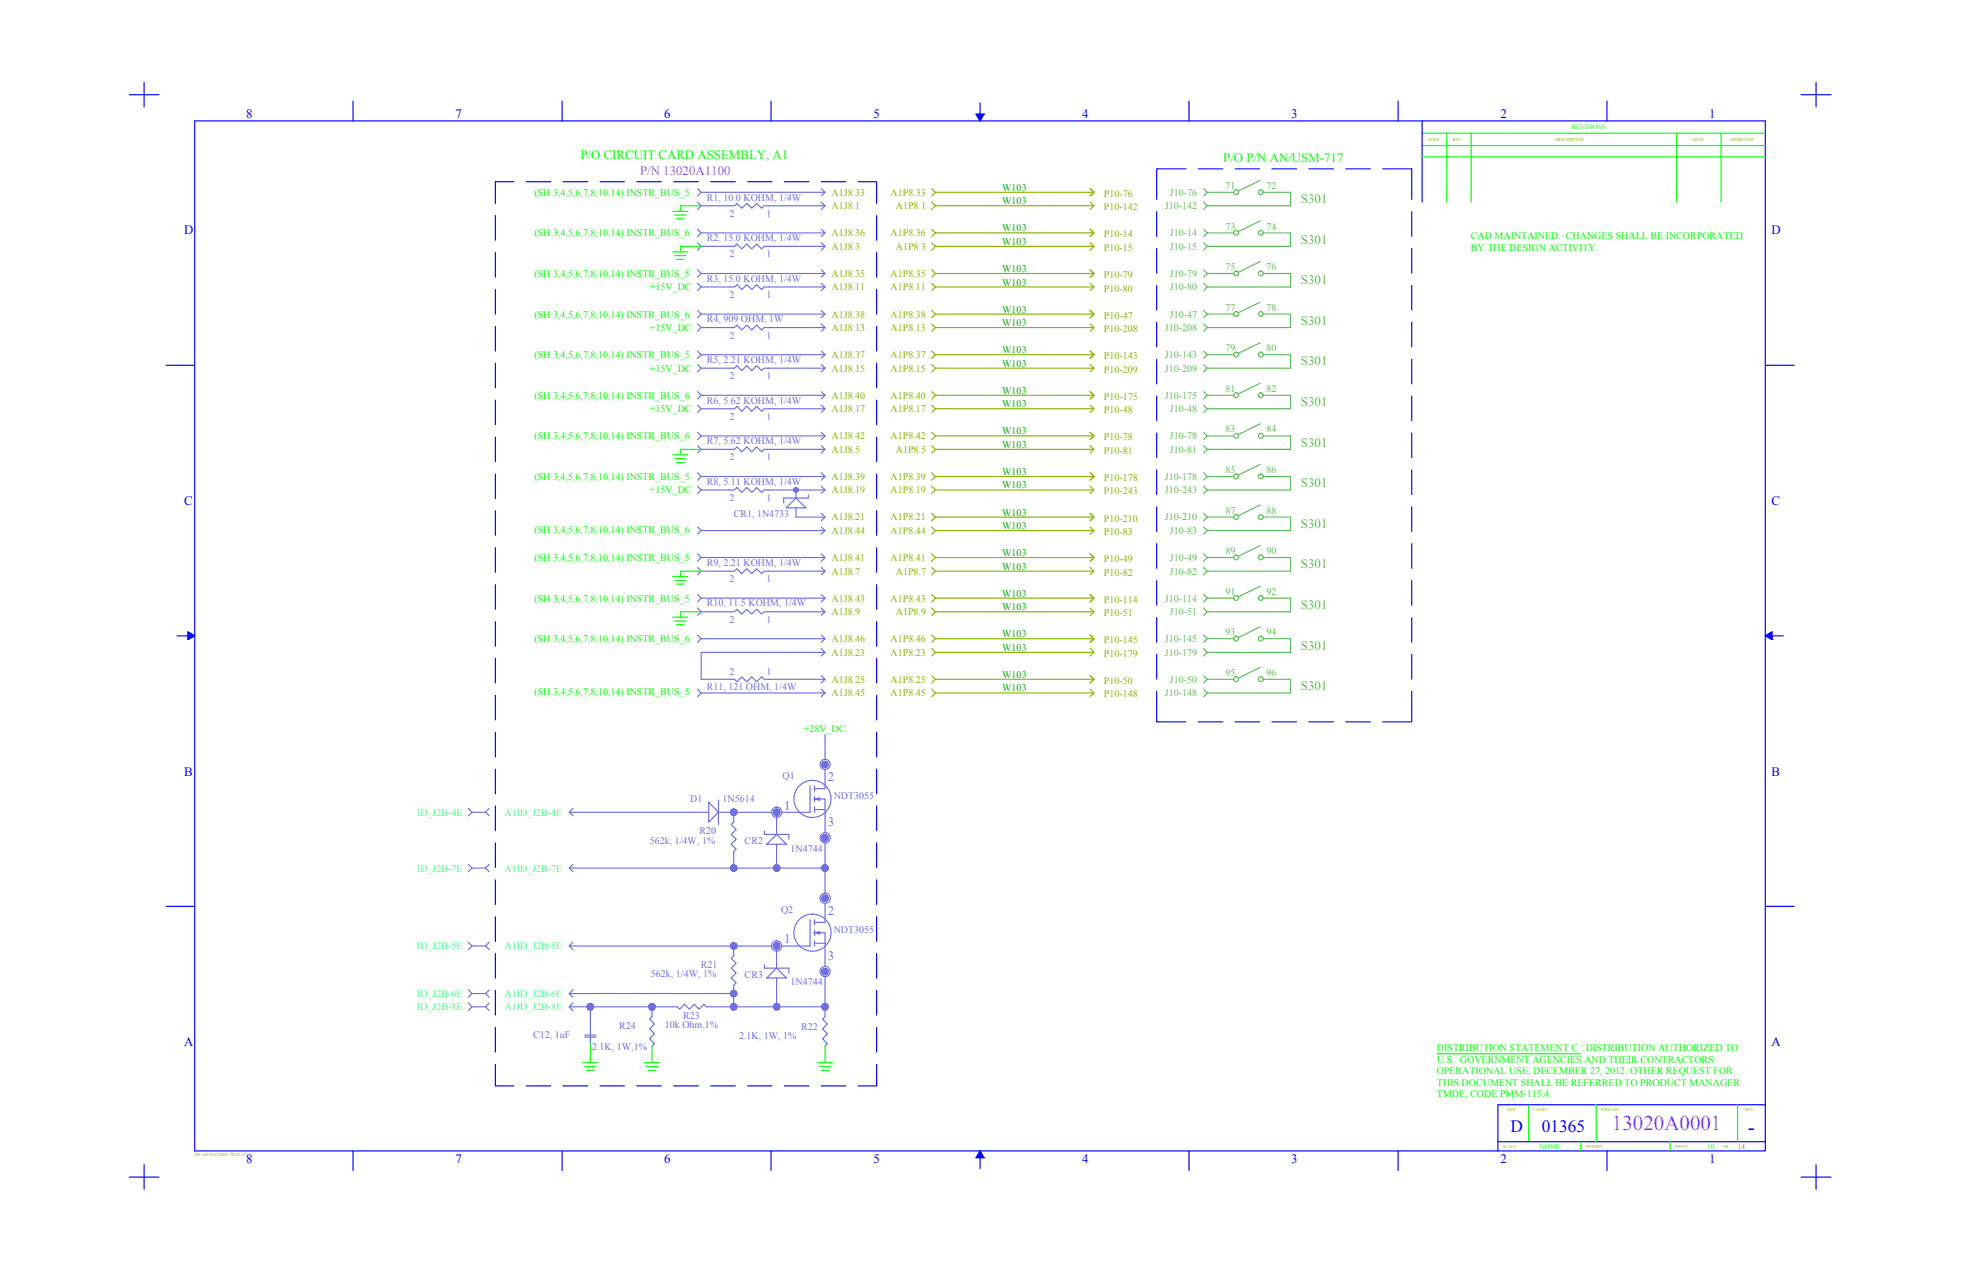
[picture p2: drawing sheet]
<svg xmlns="http://www.w3.org/2000/svg" width="432mm" height="279mm" viewBox="0 0 432 279" stroke-linecap="round" stroke-linejoin="round" font-family="sans-serif">
<!-- layer: Layout -->
<g fill="none" stroke="#00f" stroke-width=".25">
<path d="M31.7 18.1v5.4M399.7 18.1v5.4M28.4 20.8h6.6M42.9 26.6h345.6v226.6h-345.6zM77.7 22.2v4.4M123.7 22.2v4.4M169.7 22.2v4.4M214.8 25.1h1.7l-.8 1.5-.9-1.5 1.1 1.1M215.1 25.1l.9 .9M215.2 25.7l.6 .6M215.3 25.1l.8 .8M215.5 26.3l.2 .2"/>
<path d="M215.5 25.1l.7 .7M215.7 22.7v2.4M215.8 25.1l.5 .5M216 25.1l.3 .3M216.3 25.1l.1 .2M216.5 25.1h.1M261.7 22.2v4.4M307.7 22.2v4.4M313 26.6v17.9M353.7 22.2v4.4M396.4 20.8h6.6M36.5 80.4h6.4"/>
<path d="M388.5 80.4h6.4M39 139.9h2.4M41.4 139l1.5 .9-1.5 .8zM41.4 140l.4 .4M41.4 139.8l.6 .5M41.4 139.5l.8 .8M41.4 139.2l.9 1M41.4 139l1.1 1.1M42 139.3l.6 .7M42.6 139.7l.2 .2M388.5 139.9l1.5-.9v1.7zM388.8 139.7l-.2 .2"/>
<path d="M389.4 139.3l-.6 .7M390 139.9h2.4M390 140l-.5 .4M390 139.8l-.6 .5M390 139.5l-.8 .8M390 139.2l-.9 1M390 139l-1.1 1.1M41.4 140.7h.1M41.4 140.4l.1 .2M41.4 140.2l.3 .3M390 140.7h.1M390 140.4l-.2 .2"/>
<path d="M390 140.2l-.3 .3M36.5 199.4h6.4M388.5 199.4h6.4M28.4 259h6.6M31.7 256.3v5.3M77.7 253.2v4.3M123.7 253.2v4.3M169.7 253.2v4.3M214.8 254.7l.9-1.5 .8 1.5M214.8 254.7h1.7M215.7 254.7v2.4M215.7 253.3l-.2 .2"/>
<path d="M215.8 253.4l-.6 .7M215.9 253.6l-1.1 1.1M216 253.8l-.9 .9M216.1 253.9l-.8 .8M216.2 254.1l-.7 .6M216.3 254.2l-.5 .5M216.3 254.4l-.3 .3M216.4 254.5l-.1 .2M216.5 254.7h.1M261.7 253.2v4.3M307.7 253.2v4.3M329.7 251.2h58.8"/>
<path d="M353.7 253.2v4.3M388.5 243h-58.8v10.2M396.4 259h6.6M399.7 256.3v5.3"/>
</g>
<g fill="none" stroke="#0f0" stroke-width=".25">
<path d="M313 29.3h75.5M313 32h75.5M313 34.5h75.5M318.4 29.3v15.2M323.8 29.3v15.2M369 29.3v15.2M378.8 29.3v15.2M316.2 231.8h31.6M336.4 243v8.1M347.9 251.2v2M351.3 243v8.2M367.6 251.2v2"/>
<path d="M382.4 243v8.2"/>
</g>
<!-- layer: Asset Outline -->
<g fill="none" stroke="#00f" stroke-width=".25">
<path d="M113.1 40h-4.1v4.8M115.8 40h5.4M123.9 40h5.4M132.1 40h5.3M140.1 40h5.5M148.3 40h5.4M156.4 40h5.4M164.5 40h5.4M172.6 40h5.4M180.7 40h5.5M188.9 40h4v4.8M261 37.1h-6.4v6.8"/>
<path d="M263.7 37.1h5.4M271.8 37.1h5.4M279.9 37.1h5.4M288.1 37.1h5.4M296.2 37.1h5.4M304.3 37.1h6.4v6.8M109 47.4v5.4M109 55.6v5.4M192.9 47.4v5.4M192.9 55.6v5.4M254.6 46.6v5.4M254.6 54.7v5.4"/>
<path d="M310.7 46.6v5.4M310.7 54.7v5.4M109 63.7v5.4M109 71.8v5.4M109 79.9v5.4M192.9 63.7v5.4M192.9 71.8v5.4M192.9 79.9v5.4M254.6 62.8v5.4M254.6 70.9v5.4M254.6 79.1v5.4M310.7 62.8v5.4"/>
<path d="M310.7 70.9v5.4M310.7 79.1v5.4M109 88v5.4M109 96.2v5.4M192.9 88v5.4M192.9 96.2v5.4M254.6 87.1v5.5M254.6 95.3v5.4M310.7 87.1v5.5M310.7 95.3v5.4M109 104.3v5.4M109 112.4v5.4"/>
<path d="M192.9 104.3v5.4M192.9 112.4v5.4M254.6 103.4v5.4M254.6 111.5v5.4M254.6 119.6v5.4M310.7 103.4v5.4M310.7 111.5v5.4M310.7 119.6v5.4M109 120.5v5.4M109 128.6v5.4M109 136.8v5.4M192.9 120.5v5.4"/>
<path d="M192.9 128.6v5.4M192.9 136.8v5.4M254.6 127.7v5.5M254.6 135.9v5.4M310.7 127.7v5.5M310.7 135.9v5.4M109 144.8v5.5M109 153v5.4M192.9 144.8v5.5M192.9 153v5.4M254.6 152.1v6.7h6.4M254.6 144v5.4"/>
<path d="M263.7 158.8h5.4M271.8 158.8h5.4M279.9 158.8h5.4M288.1 158.8h5.4M296.2 158.8h5.4M310.7 152.1v6.7h-6.4M310.7 144v5.4M109 161.1v5.4M109 169.2v5.4M109 177.3v5.4M192.9 161.1v5.4M192.9 169.2v5.4"/>
<path d="M192.9 177.3v5.4M109 185.4v5.5M109 193.6v5.4M192.9 185.4v5.5M192.9 193.6v5.4M109 201.7v5.4M109 209.8v5.4M109 217.9v5.4M192.9 201.7v5.4M192.9 209.8v5.4M192.9 217.9v5.4M109 234.2v4.7h4.1"/>
<path d="M109 226v5.5M115.8 238.9h5.4M123.9 238.9h5.4M132.1 238.9h5.3M140.1 238.9h5.5M148.3 238.9h5.4M156.4 238.9h5.4M164.5 238.9h5.4M172.6 238.9h5.4M180.7 238.9h5.5M192.9 234.2v4.7h-4M192.9 226v5.5"/>
</g>
<!-- layer: Viper Asset -->
<g fill="none" stroke="#5cb85c" stroke-width=".25">
<path d="M277.3 39.7l-4.8 2.4M264.9 53.4l.8 .8-.8 .8M264.9 50.4l.8 .8-.8 .8M264.9 59.4l.8 .8-.8 .8M264.9 44.5l.8 .8-.8 .8M264.9 41.5l.8 .8-.8 .8M265.7 51.2h5.8M265.7 42.3h5.8M277.3 48.6l-4.8 2.4M277.3 57.5l-4.8 2.4M278 51.2h6v3h-18.3M278 42.3h6v3h-18.3"/>
<path d="M264.9 62.3l.8 .8-.8 .8M264.9 77.2l.8 .8-.8 .8M264.9 71.3l.8 .8-.8 .8M264.9 68.3l.8 .8-.8 .8M265.7 60.2h5.8M265.7 78h5.8M265.7 69.1h5.8M277.3 75.4l-4.8 2.3M277.3 66.5l-4.8 2.3M278 60.2h6v2.9h-18.3M278 69.1h6v3h-18.3M278 78h6v3h-18.3"/>
<path d="M264.9 80.2l.8 .8-.8 .8M264.9 89.1l.8 .8-.8 .8M264.9 86.2l.8 .8-.8 .8M264.9 98.1l.8 .8-.8 .8M264.9 95.1l.8 .8-.8 .8M265.7 87h5.8M265.7 95.9h5.8M277.3 84.3l-4.8 2.4M277.3 93.2l-4.8 2.4M278 87h6v2.9h-18.3M278 95.9h6v3h-18.3M264.9 107l.8 .8-.8 .8"/>
<path d="M264.9 104l.8 .8-.8 .8M264.9 115.9l.8 .8-.8 .8M264.9 112.9l.8 .9-.8 .8M265.7 104.8h5.8M265.7 113.8h5.8M277.3 102.2l-4.8 2.3M277.3 111.1l-4.8 2.4M278 104.8h6v3h-18.3M278 113.8h6v2.9h-18.3M264.9 124.9l.8 .8-.8 .8M264.9 121.8l.8 .9-.8 .8M264.9 133.8l.8 .8-.8 .8"/>
<path d="M264.9 130.8l.8 .8-.8 .8M264.9 139.7l.8 .8-.8 .8M265.7 122.7h5.8M265.7 131.6h5.8M277.3 120l-4.8 2.4M277.3 129l-4.8 2.3M277.3 137.9l-4.8 2.4M278 122.7h6v3h-18.3M278 131.6h6v3h-18.3M264.9 142.7l.8 .8-.8 .8M264.9 151.6l.8 .9-.8 .8M264.9 148.6l.8 .9-.8 .8"/>
<path d="M265.7 140.5h5.8M265.7 149.5h5.8M277.3 146.8l-4.8 2.4M278 140.5h6v3h-18.3M278 149.5h6v3h-18.3"/>
<circle cx="272.1" cy="51.2" r=".53"/>
<circle cx="272.1" cy="42.3" r=".53"/>
<circle cx="277.5" cy="51.2" r=".53"/>
<circle cx="277.5" cy="42.3" r=".53"/>
<circle cx="272.1" cy="69.1" r=".53"/>
<circle cx="272.1" cy="78" r=".53"/>
<circle cx="272.1" cy="60.1" r=".53"/>
<circle cx="277.5" cy="60.1" r=".53"/>
<circle cx="277.5" cy="78" r=".53"/>
<circle cx="277.5" cy="69.1" r=".53"/>
<circle cx="272.1" cy="86.9" r=".53"/>
<circle cx="272.1" cy="95.9" r=".53"/>
<circle cx="277.5" cy="95.9" r=".53"/>
<circle cx="277.5" cy="86.9" r=".53"/>
<circle cx="272.1" cy="113.7" r=".53"/>
<circle cx="272.1" cy="104.8" r=".53"/>
<circle cx="277.5" cy="113.7" r=".53"/>
<circle cx="277.5" cy="104.8" r=".53"/>
<circle cx="272.1" cy="122.6" r=".53"/>
<circle cx="272.1" cy="131.6" r=".53"/>
<circle cx="277.5" cy="131.6" r=".53"/>
<circle cx="277.5" cy="122.6" r=".53"/>
<circle cx="272.1" cy="140.5" r=".53"/>
<circle cx="272.1" cy="149.4" r=".53"/>
<circle cx="277.5" cy="140.5" r=".53"/>
<circle cx="277.5" cy="149.4" r=".53"/>
</g>
<!-- layer: A1J8 -->
<g fill="none" stroke="#8ab800" stroke-width=".25">
<path d="M205 50.4l.9 .8-.9 .8M205 53.4l.9 .8-.9 .8M205 59.4l.9 .8-.9 .8M205 41.5l.9 .8-.9 .8M205 44.5l.9 .8-.9 .8M205.9 51.2h34.9M205.9 54.2h34.9M205.9 42.3h34.9M205.9 45.3h34.9M239.9 50.4l.9 .8-.9 .8M239.9 53.4l.9 .8-.9 .8M239.9 59.4l.9 .8-.9 .8"/>
<path d="M239.9 41.5l.9 .8-.9 .8M239.9 44.5l.9 .8-.9 .8M205 62.3l.9 .8-.9 .8M205 77.2l.9 .8-.9 .8M205 68.3l.9 .8-.9 .8M205 71.3l.9 .8-.9 .8M205.9 60.2h34.9M205.9 63.1h34.9M205.9 78h34.9M205.9 69.1h34.9M205.9 72.1h34.9M239.9 62.3l.9 .8-.9 .8"/>
<path d="M239.9 77.2l.9 .8-.9 .8M239.9 68.3l.9 .8-.9 .8M239.9 71.3l.9 .8-.9 .8M205 80.2l.9 .8-.9 .8M205 86.2l.9 .8-.9 .8M205 89.1l.9 .8-.9 .8M205 95.1l.9 .8-.9 .8M205 98.1l.9 .8-.9 .8M205.9 81h34.9M205.9 87h34.9M205.9 89.9h34.9M205.9 95.9h34.9"/>
<path d="M205.9 98.9h34.9M239.9 80.2l.9 .8-.9 .8M239.9 86.2l.9 .8-.9 .8M239.9 89.1l.9 .8-.9 .8M239.9 95.1l.9 .8-.9 .8M239.9 98.1l.9 .8-.9 .8M205 104l.9 .8-.9 .8M205 107l.9 .8-.9 .8M205 112.9l.9 .9-.9 .8M205 115.9l.9 .8-.9 .8M205.9 104.8h34.9M205.9 107.8h34.9"/>
<path d="M205.9 113.8h34.9M205.9 116.7h34.9M239.9 104l.9 .8-.9 .8M239.9 107l.9 .8-.9 .8M239.9 112.9l.9 .9-.9 .8M239.9 115.9l.9 .8-.9 .8M205 121.8l.9 .9-.9 .8M205 124.9l.9 .8-.9 .8M205 130.8l.9 .8-.9 .8M205 133.8l.9 .8-.9 .8M205 139.7l.9 .8-.9 .8M205.9 122.7h34.9"/>
<path d="M205.9 125.7h34.9M205.9 131.6h34.9M205.9 134.6h34.9M239.9 121.8l.9 .9-.9 .8M239.9 124.9l.9 .8-.9 .8M239.9 130.8l.9 .8-.9 .8M239.9 133.8l.9 .8-.9 .8M239.9 139.7l.9 .8-.9 .8M205 142.7l.9 .8-.9 .8M205 148.6l.9 .9-.9 .8M205 151.6l.9 .9-.9 .8M205.9 140.5h34.9"/>
<path d="M205.9 143.5h34.9M205.9 149.5h34.9M205.9 152.5h34.9M239.9 142.7l.9 .8-.9 .8M239.9 148.6l.9 .9-.9 .8M239.9 151.6l.9 .9-.9 .8"/>
</g>
<!-- layer: PWB -->
<g fill="none" stroke="#6e6edd" stroke-width=".25">
<path d="M153.5 59.4l.8 .8h27.3M153.5 50.4l.8 .8h27.3M153.5 53.4l.8 .8h7.3l.6-.5 1.1 1.1 1.1-1.1 1.1 1.1 1-1.1 1.1 1.1 .6-.6h13.4M153.5 41.5l.8 .8h27.3M153.5 44.5l.8 .8h7.3l.6-.5 1.1 1 1.1-1 1.1 1 1-1 1.1 1 .6-.5h13.4M154.3 51.2l-.8 .8M154.3 54.2l-.8 .8M154.3 42.3l-.8 .8M154.3 45.3l-.8 .8M180.7 50.4l.9 .8-.9 .8M180.7 53.4l.9 .8-.9 .8M180.7 59.4l.9 .8-.9 .8"/>
<path d="M180.7 41.5l.9 .8-.9 .8M180.7 44.5l.9 .8-.9 .8M153.5 77.2l.8 .8h27.3M153.5 68.3l.8 .8h27.3M153.5 71.3l.8 .8h7.3l.6-.6 1.1 1.1 1.1-1.1 1.1 1.1 1-1.1 1.1 1.1 .6-.5h13.4M153.5 62.3l.8 .8h7.3l.6-.5 1.1 1.1 1.1-1.1 1.1 1.1 1-1.1 1.1 1.1 .6-.6h13.4M154.3 78l-.8 .8M154.3 69.1l-.8 .8M154.3 72.1l-.8 .8M154.3 60.2l-.8 .8M154.3 63.1l-.8 .8M180.7 62.3l.9 .8-.9 .8"/>
<path d="M180.7 77.2l.9 .8-.9 .8M180.7 68.3l.9 .8-.9 .8M180.7 71.3l.9 .8-.9 .8M153.5 80.2l.8 .8h7.3l.6-.6 1.1 1.1 1.1-1.1 1.1 1.1 1-1.1 1.1 1.1 .6-.5h13.4M153.5 86.2l.8 .8h27.3M153.5 89.1l.8 .8h7.3l.6-.5 1.1 1.1 1.1-1.1 1.1 1.1 1-1.1 1.1 1.1 .6-.6h13.4M153.5 95.1l.8 .8h27.3M153.5 98.1l.8 .8h7.3l.6-.6 1.1 1.1 1.1-1.1 1.1 1.1 1-1.1 1.1 1.1 .6-.5h13.4M154.3 81l-.8 .8M154.3 87l-.8 .8M154.3 89.9l-.8 .8M154.3 95.9l-.8 .8"/>
<path d="M154.3 98.9l-.8 .8M180.7 80.2l.9 .8-.9 .8M180.7 89.1l.9 .8-.9 .8M180.7 86.2l.9 .8-.9 .8M180.7 95.1l.9 .8-.9 .8M180.7 98.1l.9 .8-.9 .8M153.5 104l.8 .8h27.3M153.5 107l.8 .8h7.3l.6-.6 1.1 1.1 1.1-1.1 1.1 1.1 1-1.1 1.1 1.1 .6-.5h13.4M153.5 115.9l.8 .8M154.3 104.8l-.8 .8M154.3 107.8l-.8 .8M173 111.7l2.2-2.1 2.1 2.1z"/>
<path d="M175.2 111.7v2.1h6.4M175.2 107.8v1.8M177.9 108.9v.7h-5.4v1.1M180.7 104l.9 .8-.9 .8M180.7 107l.9 .8-.9 .8M180.7 112.9l.9 .9-.9 .8M180.7 115.9l.9 .8-.9 .8M181.6 116.7h-27.3l-.8 .8M153.5 121.8l.8 .9h27.3M153.5 124.9l.8 .8h7.3l.6-.6 1.1 1.1 1.1-1.1 1.1 1.1 1-1.1 1.1 1.1 .6-.5h13.4M153.5 130.8l.8 .8h27.3M153.5 133.8l.8 .8h7.3l.6-.6 1.1 1.1 1.1-1.1 1.1 1.1 1-1.1 1.1 1.1 .6-.5h13.4"/>
<path d="M153.5 139.7l.8 .8h27.3M154.3 122.7l-.8 .8M154.3 125.7l-.8 .8M154.3 131.6l-.8 .8M154.3 134.6l-.8 .8M180.7 121.8l.9 .9-.9 .8M180.7 124.9l.9 .8-.9 .8M180.7 130.8l.9 .8-.9 .8M180.7 133.8l.9 .8-.9 .8M180.7 139.7l.9 .8-.9 .8M153.5 151.6l.8 .9M154.3 140.5l-.8 .8"/>
<path d="M180.7 142.7l.9 .8-.9 .8M180.7 151.6l.9 .9-.9 .8M180.7 148.6l.9 .9M181.6 152.5h-27.3l-.8 .8M181.6 143.5h-27.3v6h7.3l.6 .5 1.1-1.1 1.1 1.1 1.1-1.1 1 1.1 1.1-1.1 .6 .6h13.4l-.9 .8M103.1 177.9l.8 .8-.8 .8M103.9 178.7h3M107.7 177.9l-.8 .8 .8 .8M125.3 178.7h30.7M126.1 177.9l-.8 .8 .8 .8M156 176.5l2.1 2.2-2.1 2.2zM158.1 178.7h11.7"/>
<path d="M158.1 176v5.4M161.5 178.7v2.2l-.6 .5 1.1 1.1-1.1 1.1 1.1 1-1.1 1.1 1.1 1.1-.5 .5v3.7M170.9 178.7v4.9M178.3 172.9v5.8h-6.2M179.3 175.8h2.3v2.3M179.3 172.9v1.2M179.3 175.2v1.2M179.3 177.5v1.2M179.3 178.1h2.3M181.6 169.3v4.2h-2.3M181.6 161.6v5.5M181.6 178.1v5.1"/>
<path d="M103.1 190.2l.8 .8-.8 .8M103.9 191h3M107.7 190.2l-.8 .8 .8 .8M125.3 191h56.3M126.1 190.2l-.8 .8 .8 .8M168.2 182.9v.7h5.4v1M168.8 185.7l2.1-2.1 2.2 2.1zM170.9 185.7v5.3M181.6 185.5v11M181.6 198.8v4.1h-2.3M103.1 207.3l.8 .8-.8 .8M103.1 217.8l.8 .8-.8 .8"/>
<path d="M103.9 208.1h3M103.9 218.6h3M107.7 207.3l-.8 .8 .8 .8M107.7 217.8l-.8 .8 .8 .8M125.3 208.1h44.5M126.1 207.3l-.8 .8 .8 .8M126.1 217.8l-.8 .8M161.5 208.1v2.2l-.6 .5 1.1 1.1-1.1 1.1 1.1 1.1-1.1 1.1 1.1 1-.5 .6v4.7M161.5 218.6h-36.2l.8 .8M168.2 212.3v.7h5.4v1.1M168.8 215.2l2.1-2.2 2.2 2.2zM170.9 208.1v4.9"/>
<path d="M170.9 215.2v6.3M178.3 202.3v5.8h-6.2M179.3 205.2h2.3v2.3M179.3 202.3v1.2M179.3 204.6v1.2M179.3 206.9v1.2M179.3 207.5h2.3M181.6 214.9v8.8l-.6 .5 1.1 1.1-1.1 1.1 1.1 1-1.1 1.1 1.1 1.1-.5 .5M181.6 207.5v5.1M103.1 220.7l.8 .8-.8 .8M103.9 221.5h3M107.7 220.7l-.8 .8 .8 .8"/>
<path d="M125.3 221.5h23.7l.6 .5 1-1 1.1 1 1.1-1 1.1 1 1.1-1 .5 .5h26.1M126.1 220.7l-.8 .8 .8 .8M128.7 228.1h2.5M128.7 227.7h2.5M129.9 221.5v6.2M129.9 228.1v1.4M143.5 221.5v2.2l-.5 .5 1 1.1-1 1.1 1 1-1 1.1 1 1.1-.5 .5"/>
<circle cx="170.9" cy="178.7" r="1.12"/>
<circle cx="178.8" cy="175.8" r="4.1"/>
<circle cx="181.6" cy="168.2" r="1.12"/>
<circle cx="181.6" cy="197.6" r="1.12"/>
<circle cx="181.6" cy="184.3" r="1.12"/>
<circle cx="170.9" cy="208.1" r="1.12"/>
<circle cx="178.8" cy="205.2" r="4.1"/>
<circle cx="181.6" cy="213.7" r="1.12"/>
</g>
<g fill="#6e6edd" stroke="#6e6edd" stroke-width=".22">
<path d="M179.3 175.8l1.1-.3v.6z"/>
<path d="M179.3 205.2l1.1-.3v.6z"/>
<path d="M170.9 178.7h.8l-.1 .3z"/>
<path d="M161.5 178.7h.7v.3z"/>
<path d="M161.5 191h.7v.3z"/>
<path d="M170.9 191h.8l-.1 .3z"/>
<path d="M181.6 191h.7l-.1 .3z"/>
<path d="M170.9 208.1h.8l-.1 .3z"/>
<path d="M161.5 208.1h.7v.3z"/>
<path d="M161.5 218.6h.7v.3z"/>
<path d="M161.5 221.5h.7v.3z"/>
<path d="M170.9 221.5h.8l-.1 .3z"/>
<path d="M181.6 221.5h.7l-.1 .3z"/>
<path d="M143.5 221.5h.7v.3z"/>
<path d="M129.9 221.5h.8l-.1 .3z"/>
<path d="M181.6 213.8h.7l-.1 .3z"/>
<path d="M181.6 197.6h.7l-.1 .3z"/>
<path d="M181.6 184.3h.7l-.1 .3z"/>
<path d="M181.6 168.2h.7l-.1 .3z"/>
<path d="M174.7 107.8l.1 .2 .4-.2zM174.8 108l.4-.2-.3 .4zM175.2 107.8l-.3 .4 .3 .1z"/>
<path d="M175.2 107.8v.5l.2-.1zM175.2 107.8l.4 .2-.2 .2zM175.2 107.8l.4 .2 .1-.2z"/>
<path d="M175.2 107.8h.5l-.1-.3zM175.4 107.4l.2 .1-.4 .3zM175.2 107.3v.5l.2-.4z"/>
<path d="M174.9 107.4l.3 .4v-.5zM174.9 107.4l.3 .4-.4-.3zM174.8 107.5l-.1 .3h.5z"/>
<path d="M170.9 178.7h.8l-.1-.3zM170.9 178.7l.6-.5 .1 .2zM171.2 178l-.3 .7 .6-.5z"/>
<path d="M170.9 177.9v.8l.3-.7zM170.7 178l.2-.1v.8zM170.4 178.2l.5 .5-.2-.7z"/>
<path d="M170.4 178.2l-.1 .2 .6 .3zM170.3 178.4l.6 .3h-.7zM170.2 178.7l.1 .3 .6-.3z"/>
<path d="M170.3 179l.1 .2 .5-.5zM170.4 179.2l.5-.5-.2 .7zM170.9 178.7l-.2 .7h.2z"/>
<path d="M170.9 178.7v.7h.3zM170.9 178.7l.6 .5-.3 .2zM170.9 178.7l.6 .5 .1-.2z"/>
<path d="M161.5 178.7h.7v-.3zM162 178.2l.2 .2-.7 .3zM161.7 178l-.2 .7 .5-.5z"/>
<path d="M161.5 177.9v.8l.2-.7zM161.2 178l.3-.1v.8zM161 178.2l.5 .5-.3-.7z"/>
<path d="M161 178.2l-.2 .2 .7 .3zM160.8 178.4l.7 .3h-.7zM160.8 178.7v.3l.7-.3z"/>
<path d="M160.8 179l.2 .2 .5-.5zM161 179.2l.5-.5-.3 .7zM161.5 178.7l-.3 .7h.3z"/>
<path d="M161.5 178.7v.7h.2zM161.5 178.7l.5 .5-.3 .2zM161.5 178.7l.5 .5 .2-.2z"/>
<path d="M161.5 191h.7v-.3zM161.5 191l.5-.5 .2 .2zM161.7 190.3l-.2 .7 .5-.5z"/>
<path d="M161.5 190.3v.7l.2-.7zM161.2 190.3h.3v.7zM161 190.5l.5 .5-.3-.7z"/>
<path d="M161 190.5l-.2 .2 .7 .3zM160.8 190.7l.7 .3h-.7zM160.8 191v.3l.7-.3z"/>
<path d="M160.8 191.3l.2 .2 .5-.5zM161.5 191l-.3 .7-.2-.2zM161.5 191l-.3 .7h.3z"/>
<path d="M161.5 191v.7h.2zM161.5 191l.5 .5-.3 .2zM161.5 191l.5 .5 .2-.2z"/>
<path d="M170.9 191h.8l-.1-.3zM170.9 191l.6-.5 .1 .2zM171.2 190.3l-.3 .7 .6-.5z"/>
<path d="M170.9 190.3v.7l.3-.7zM170.7 190.3h.2v.7zM170.4 190.5l.5 .5-.2-.7z"/>
<path d="M170.4 190.5l-.1 .2 .6 .3zM170.3 190.7l.6 .3h-.7zM170.2 191l.1 .3 .6-.3z"/>
<path d="M170.3 191.3l.1 .2 .5-.5zM170.9 191l-.2 .7-.3-.2zM170.9 191l-.2 .7h.2z"/>
<path d="M170.9 191v.7h.3zM170.9 191l.6 .5-.3 .2zM170.9 191l.6 .5 .1-.2z"/>
<path d="M181.6 191h.7l-.1-.3zM181.6 191l.5-.5 .1 .2zM181.8 190.3l-.2 .7 .5-.5z"/>
<path d="M181.6 190.3v.7l.2-.7zM181.3 190.3h.3v.7zM181 190.5l.6 .5-.3-.7z"/>
<path d="M181 190.5l-.1 .2 .7 .3zM180.9 190.7l.7 .3h-.8zM180.8 191l.1 .3 .7-.3z"/>
<path d="M180.9 191.3l.1 .2 .6-.5zM181 191.5l.6-.5-.3 .7zM181.6 191l-.3 .7h.3z"/>
<path d="M181.6 191v.7h.2zM181.6 191l.5 .5-.3 .2zM181.6 191l.5 .5 .1-.2z"/>
<path d="M170.9 208.1h.8l-.1-.3zM170.9 208.1l.6-.5 .1 .2zM171.2 207.4l-.3 .7 .6-.5z"/>
<path d="M170.9 207.4v.7l.3-.7zM170.7 207.4h.2v.7zM170.4 207.6l.5 .5-.2-.7z"/>
<path d="M170.4 207.6l-.1 .2 .6 .3zM170.3 207.8l.6 .3h-.7zM170.2 208.1l.1 .3 .6-.3z"/>
<path d="M170.3 208.4l.1 .2 .5-.5zM170.9 208.1l-.2 .7-.3-.2zM170.9 208.1l-.2 .7h.2z"/>
<path d="M170.9 208.1v.7h.3zM170.9 208.1l.6 .5-.3 .2zM170.9 208.1l.6 .5 .1-.2z"/>
<path d="M161.5 208.1h.7v-.3zM162 207.6l.2 .2-.7 .3zM161.7 207.4l-.2 .7 .5-.5z"/>
<path d="M161.5 207.4v.7l.2-.7zM161.2 207.4h.3v.7zM161 207.6l.5 .5-.3-.7z"/>
<path d="M161 207.6l-.2 .2 .7 .3zM160.8 207.8l.7 .3h-.7zM160.8 208.1v.3l.7-.3z"/>
<path d="M160.8 208.4l.2 .2 .5-.5zM161.5 208.1l-.3 .7-.2-.2zM161.5 208.1l-.3 .7h.3z"/>
<path d="M161.5 208.1v.7h.2zM161.5 208.1l.5 .5-.3 .2zM161.5 208.1l.5 .5 .2-.2z"/>
<path d="M161.5 218.6h.7v-.3zM161.5 218.6l.5-.5 .2 .2zM161.7 217.9l-.2 .7 .5-.5z"/>
<path d="M161.5 217.9v.7l.2-.7zM161.2 217.9h.3v.7zM161 218.1l.5 .5-.3-.7z"/>
<path d="M161 218.1l-.2 .2 .7 .3zM160.8 218.3l.7 .3h-.7zM160.8 218.6v.3l.7-.3z"/>
<path d="M160.8 218.9l.2 .2 .5-.5zM161 219.1l.5-.5-.3 .7zM161.5 218.6l-.3 .7h.3z"/>
<path d="M161.5 218.6v.7h.2zM161.5 218.6l.5 .5-.3 .2zM161.5 218.6l.5 .5 .2-.2z"/>
<path d="M161.5 221.5h.7v-.3zM162 221l.2 .2-.7 .3zM161.7 220.8l-.2 .7 .5-.5z"/>
<path d="M161.5 220.7v.8l.2-.7zM161.2 220.8l.3-.1v.8zM161 221l.5 .5-.3-.7z"/>
<path d="M161 221l-.2 .2 .7 .3zM160.8 221.2l.7 .3h-.7zM160.8 221.5v.3l.7-.3z"/>
<path d="M160.8 221.8l.2 .2 .5-.5zM161.5 221.5l-.3 .7-.2-.2zM161.5 221.5l-.3 .7h.3z"/>
<path d="M161.5 221.5v.7h.2zM161.5 221.5l.5 .5-.3 .2zM161.5 221.5l.5 .5 .2-.2z"/>
<path d="M170.9 221.5h.8l-.1-.3zM170.9 221.5l.6-.5 .1 .2zM171.2 220.8l-.3 .7 .6-.5z"/>
<path d="M170.9 220.7v.8l.3-.7zM170.7 220.8l.2-.1v.8zM170.4 221l.5 .5-.2-.7z"/>
<path d="M170.4 221l-.1 .2 .6 .3zM170.3 221.2l.6 .3h-.7zM170.2 221.5l.1 .3 .6-.3z"/>
<path d="M170.3 221.8l.1 .2 .5-.5zM170.9 221.5l-.2 .7-.3-.2zM170.9 221.5l-.2 .7h.2z"/>
<path d="M170.9 221.5v.7h.3zM170.9 221.5l.6 .5-.3 .2zM170.9 221.5l.6 .5 .1-.2z"/>
<path d="M181.6 221.5h.7l-.1-.3zM182.1 221l.1 .2-.6 .3zM181.8 220.8l-.2 .7 .5-.5z"/>
<path d="M181.6 220.7v.8l.2-.7zM181.3 220.8l.3-.1v.8zM181 221l.6 .5-.3-.7z"/>
<path d="M181 221l-.1 .2 .7 .3zM180.9 221.2l.7 .3h-.8zM180.8 221.5l.1 .3 .7-.3z"/>
<path d="M180.9 221.8l.1 .2 .6-.5zM181 222l.6-.5-.3 .7zM181.6 221.5l-.3 .7h.3z"/>
<path d="M181.6 221.5v.7h.2zM181.6 221.5l.5 .5-.3 .2zM181.6 221.5l.5 .5 .1-.2z"/>
<path d="M143.5 221.5h.7v-.3zM143.5 221.5l.5-.5 .2 .2zM143.8 220.8l-.3 .7 .5-.5z"/>
<path d="M143.5 220.7v.8l.3-.7zM143.2 220.8l.3-.1v.8zM143 221l.5 .5-.3-.7z"/>
<path d="M143 221l-.2 .2 .7 .3zM142.8 221.2l.7 .3h-.7zM142.8 221.5v.3l.7-.3z"/>
<path d="M142.8 221.8l.2 .2 .5-.5zM143 222l.5-.5-.3 .7zM143.5 221.5l-.3 .7h.3z"/>
<path d="M143.5 221.5v.7h.3zM143.5 221.5l.5 .5-.2 .2zM143.5 221.5l.5 .5 .2-.2z"/>
<path d="M129.9 221.5h.8l-.1-.3zM130.4 221l.2 .2-.7 .3zM130.2 220.8l-.3 .7 .5-.5z"/>
<path d="M129.9 220.7v.8l.3-.7zM129.6 220.8l.3-.1v.8zM129.4 221l.5 .5-.3-.7z"/>
<path d="M129.4 221l-.1 .2 .6 .3zM129.3 221.2l.6 .3h-.7zM129.2 221.5l.1 .3 .6-.3z"/>
<path d="M129.3 221.8l.1 .2 .5-.5zM129.4 222l.5-.5-.3 .7zM129.9 221.5l-.3 .7h.3z"/>
<path d="M129.9 221.5v.7h.3zM129.9 221.5l.5 .5-.2 .2zM129.9 221.5l.5 .5 .2-.2z"/>
<path d="M181.6 213.8h.7l-.1-.3zM181.6 213.8l.5-.6 .1 .3zM181.8 213.1l-.2 .7 .5-.6z"/>
<path d="M181.6 213v.8l.2-.7zM181.3 213.1l.3-.1v.8zM181 213.2l.6 .6-.3-.7z"/>
<path d="M181 213.2l-.1 .3 .7 .3zM180.9 213.5l.7 .3h-.8zM180.8 213.8l.1 .3 .7-.3z"/>
<path d="M180.9 214.1l.1 .2 .6-.5zM181 214.3l.6-.5-.3 .6zM181.6 213.8l-.3 .6 .3 .1z"/>
<path d="M181.6 213.8v.7l.2-.1zM181.6 213.8l.5 .5-.3 .1zM181.6 213.8l.5 .5 .1-.2z"/>
<path d="M181.6 197.6h.7l-.1-.2zM181.6 197.6l.5-.5 .1 .3zM181.8 196.9l-.2 .7 .5-.5z"/>
<path d="M181.6 196.9v.7l.2-.7zM181.3 196.9h.3v.7zM181 197.1l.6 .5-.3-.7z"/>
<path d="M181 197.1l-.1 .3 .7 .2zM180.9 197.4l.7 .2h-.8zM180.8 197.6l.1 .3 .7-.3z"/>
<path d="M180.9 197.9l.1 .2 .6-.5zM181 198.1l.6-.5-.3 .7zM181.6 197.6l-.3 .7h.3z"/>
<path d="M181.6 197.6v.7h.2zM181.6 197.6l.5 .5-.3 .2zM181.6 197.6l.5 .5 .1-.2z"/>
<path d="M181.6 184.3h.7l-.1-.3zM181.6 184.3l.5-.5 .1 .2zM181.8 183.7l-.2 .6 .5-.5z"/>
<path d="M181.6 183.6v.7l.2-.6zM181.3 183.7l.3-.1v.7zM181 183.8l.6 .5-.3-.6z"/>
<path d="M181 183.8l-.1 .2 .7 .3zM180.9 184l.7 .3h-.8zM180.8 184.3l.1 .3 .7-.3z"/>
<path d="M180.9 184.6l.1 .2 .6-.5zM181 184.8l.6-.5-.3 .7zM181.6 184.3l-.3 .7 .3 .1z"/>
<path d="M181.6 184.3v.8l.2-.1zM181.6 184.3l.5 .5-.3 .2zM181.6 184.3l.5 .5 .1-.2z"/>
<path d="M181.6 168.2h.7l-.1-.2zM181.6 168.2l.5-.5 .1 .3zM181.8 167.5l-.2 .7 .5-.5z"/>
<path d="M181.6 167.5v.7l.2-.7zM181.3 167.5h.3v.7zM181 167.7l.6 .5-.3-.7z"/>
<path d="M181 167.7l-.1 .3 .7 .2zM180.9 168l.7 .2h-.8zM180.8 168.2l.1 .3 .7-.3z"/>
<path d="M180.9 168.5l.1 .2 .6-.5zM181 168.7l.6-.5-.3 .7zM181.6 168.2l-.3 .7h.3z"/>
<path d="M181.6 168.2v.7h.2zM181.6 168.2l.5 .5-.3 .2zM181.6 168.2l.5 .5 .1-.2z"/>
</g>
<g fill="none" stroke="#0f0" stroke-width=".25">
<path d="M148.1 55.4h3.3M148.1 46.5h3.3M148.5 56.2h2.5M148.5 47.3h2.5M148.9 57.1h1.7M148.9 48.1h1.7M154.3 54.2h-4.6v1.2M154.3 45.3h-4.6v1.2M154.3 98.9h-4.6v1.1M148.1 100h3.3M148.5 100.9h2.5M148.9 101.7h1.7"/>
<path d="M148.1 126.8h3.3M148.1 135.8h3.3M148.5 127.7h2.5M148.5 136.6h2.5M148.9 128.5h1.7M148.9 137.4h1.7M154.3 125.7h-4.6v1.1M154.3 134.6h-4.6v1.2M128.2 233.8h3.4M128.7 234.6h2.5M129.1 235.5h1.6M129.9 229.5v4.3"/>
<path d="M141.8 233.8h3.4M142.3 234.6h2.5M142.7 235.5h1.6M143.5 230.1v3.7M179.9 233.8h3.3M180.3 234.6h2.5M180.7 235.5h1.7M181.6 230.1v3.7"/>
</g>
<text font-size="4.6" fill="#f0f" x="354.8" y="248.7">13020A0001</text>
<text font-size="4.6" fill="#00f" x="384.7" y="249.4">-</text>
<g font-size="3.8" fill="#00f">
<text x="332.4" y="248.9">D</text>
<text x="339.3" y="248.9">01365</text>
</g>
<g font-size="2.8" fill="#00f">
<text x="54.2" y="25.9">8</text>
<text x="100.2" y="25.9">7</text>
<text x="146.2" y="25.9">6</text>
<text x="192.2" y="25.9">5</text>
<text x="238.2" y="25.9">4</text>
<text x="284.2" y="25.9">3</text>
<text x="330.2" y="25.9">2</text>
<text x="376.2" y="25.9">1</text>
<text x="40.5" y="51.6">D</text>
<text x="389.9" y="51.6">D</text>
<text x="40.5" y="111.1">C</text>
<text x="389.9" y="111.1">C</text>
<text x="40.5" y="170.6">B</text>
<text x="389.9" y="170.6">B</text>
<text x="40.5" y="230.2">A</text>
<text x="389.9" y="230.2">A</text>
<text x="54.2" y="255.8">8</text>
<text x="100.2" y="255.8">7</text>
<text x="146.2" y="255.8">6</text>
<text x="192.2" y="255.8">5</text>
<text x="238.2" y="255.8">4</text>
<text x="284.2" y="255.8">3</text>
<text x="330.2" y="255.8">2</text>
<text x="376.2" y="255.8">1</text>
</g>
<g font-size="2.8" fill="#0f0">
<text x="127.7" y="35">P/O CIRCUIT CARD ASSEMBLY, A1</text>
<text x="269.2" y="35.7">P/O P/N AN/USM-717</text>
</g>
<text font-size="2.8" fill="#f0f" x="140.9" y="38.5">P/N 13020A1100</text>
<g font-size="2.8" fill="#5cb85c">
<text x="286.3" y="44.7">S301</text>
<text x="286.3" y="53.7">S301</text>
<text x="286.3" y="62.5">S301</text>
<text x="286.3" y="71.5">S301</text>
<text x="286.3" y="80.4">S301</text>
<text x="286.3" y="89.3">S301</text>
<text x="286.3" y="98.3">S301</text>
<text x="286.3" y="107.2">S301</text>
<text x="286.3" y="116.1">S301</text>
<text x="286.3" y="125.1">S301</text>
<text x="286.3" y="134">S301</text>
<text x="286.3" y="142.9">S301</text>
<text x="286.3" y="151.9">S301</text>
</g>
<g font-size="2.8" fill="#6e6edd">
<text x="182.2" y="171.9">2</text>
<text x="172.6" y="178.1">1</text>
<text x="182.2" y="181.8">3</text>
<text x="182.2" y="201.3">2</text>
<text x="172.6" y="207.5">1</text>
<text x="182.2" y="211.2">3</text>
</g>
<g font-size="2.2" fill="#00b800">
<text x="220.6" y="42">W103</text>
<text x="220.6" y="45">W103</text>
<text x="220.6" y="50.9">W103</text>
<text x="220.6" y="53.9">W103</text>
<text x="220.6" y="59.8">W103</text>
<text x="220.6" y="62.8">W103</text>
<text x="220.6" y="68.8">W103</text>
<text x="220.6" y="71.8">W103</text>
<text x="220.6" y="77.7">W103</text>
<text x="220.6" y="80.7">W103</text>
<text x="220.6" y="86.6">W103</text>
<text x="220.6" y="89.6">W103</text>
<text x="220.6" y="95.6">W103</text>
<text x="220.6" y="98.5">W103</text>
<text x="220.6" y="104.5">W103</text>
<text x="220.6" y="107.5">W103</text>
<text x="220.6" y="113.4">W103</text>
<text x="220.6" y="116.4">W103</text>
<text x="220.6" y="122.4">W103</text>
<text x="220.6" y="125.3">W103</text>
<text x="220.6" y="131.3">W103</text>
<text x="220.6" y="134.3">W103</text>
<text x="220.6" y="140.2">W103</text>
<text x="220.6" y="143.2">W103</text>
<text x="220.6" y="149.2">W103</text>
<text x="220.6" y="152.1">W103</text>
</g>
<g font-size="2.2" fill="#5cb85c">
<text x="269.7" y="41.6">71</text>
<text x="278.7" y="41.6">72</text>
<text x="256.4" y="46">J10-142</text>
<text x="257.5" y="43.1">J10-76</text>
<text x="257.5" y="52">J10-14</text>
<text x="269.7" y="50.5">73</text>
<text x="278.7" y="50.5">74</text>
<text x="257.5" y="55">J10-15</text>
<text x="269.7" y="59.5">75</text>
<text x="278.7" y="59.5">76</text>
<text x="257.5" y="63.9">J10-80</text>
<text x="257.5" y="60.9">J10-79</text>
<text x="257.5" y="69.9">J10-47</text>
<text x="269.7" y="68.4">77</text>
<text x="278.7" y="68.4">78</text>
<text x="256.4" y="72.8">J10-208</text>
<text x="269.7" y="77.3">79</text>
<text x="278.7" y="77.3">80</text>
<text x="256.4" y="81.8">J10-209</text>
<text x="256.4" y="78.8">J10-143</text>
<text x="256.4" y="87.7">J10-175</text>
<text x="269.7" y="86.2">81</text>
<text x="278.7" y="86.2">82</text>
<text x="257.5" y="90.7">J10-48</text>
<text x="269.7" y="95.1">83</text>
<text x="278.7" y="95.1">84</text>
<text x="257.5" y="99.6">J10-81</text>
<text x="257.5" y="96.7">J10-78</text>
<text x="256.4" y="105.6">J10-178</text>
<text x="269.7" y="104.1">85</text>
<text x="278.7" y="104.1">86</text>
<text x="256.4" y="108.6">J10-243</text>
<text x="269.7" y="113">87</text>
<text x="278.7" y="113">88</text>
<text x="256.4" y="114.5">J10-210</text>
<text x="257.5" y="117.5">J10-83</text>
<text x="257.5" y="123.4">J10-49</text>
<text x="269.7" y="121.9">89</text>
<text x="278.7" y="121.9">90</text>
<text x="257.5" y="126.4">J10-82</text>
<text x="269.7" y="130.9">91</text>
<text x="278.7" y="130.9">92</text>
<text x="256.4" y="132.3">J10-114</text>
<text x="257.5" y="135.4">J10-51</text>
<text x="256.4" y="141.3">J10-145</text>
<text x="269.7" y="139.8">93</text>
<text x="278.7" y="139.8">94</text>
<text x="256.4" y="144.3">J10-179</text>
<text x="269.7" y="148.7">95</text>
<text x="278.7" y="148.7">96</text>
<text x="256.4" y="153.2">J10-148</text>
<text x="257.5" y="150.2">J10-50</text>
</g>
<g font-size="2.2" fill="#0f0">
<text x="117.6" y="43.1">(SH 3,4,5,6,7,8,10,14) INSTR_BUS_5</text>
<text x="117.6" y="52">(SH 3,4,5,6,7,8,10,14) INSTR_BUS_6</text>
<text x="323.7" y="52.7">CAD MAINTAINED. CHANGES SHALL BE INCORPORATED</text>
<text x="323.7" y="55.2">BY THE DESIGN ACTIVITY.</text>
<text x="117.6" y="60.9">(SH 3,4,5,6,7,8,10,14) INSTR_BUS_5</text>
<text x="143" y="63.9">+15V_DC</text>
<text x="117.6" y="69.9">(SH 3,4,5,6,7,8,10,14) INSTR_BUS_6</text>
<text x="143" y="72.8">+15V_DC</text>
<text x="117.6" y="78.8">(SH 3,4,5,6,7,8,10,14) INSTR_BUS_5</text>
<text x="143" y="81.8">+15V_DC</text>
<text x="117.6" y="87.7">(SH 3,4,5,6,7,8,10,14) INSTR_BUS_6</text>
<text x="143" y="90.7">+15V_DC</text>
<text x="117.6" y="96.7">(SH 3,4,5,6,7,8,10,14) INSTR_BUS_6</text>
<text x="117.6" y="105.6">(SH 3,4,5,6,7,8,10,14) INSTR_BUS_5</text>
<text x="143" y="108.6">+15V_DC</text>
<text x="117.6" y="117.2">(SH 3,4,5,6,7,8,10,14) INSTR_BUS_6</text>
<text x="117.6" y="123.4">(SH 3,4,5,6,7,8,10,14) INSTR_BUS_5</text>
<text x="117.6" y="132.3">(SH 3,4,5,6,7,8,10,14) INSTR_BUS_5</text>
<text x="117.6" y="141.3">(SH 3,4,5,6,7,8,10,14) INSTR_BUS_6</text>
<text x="117.6" y="152.9">(SH 3,4,5,6,7,8,10,14) INSTR_BUS_5</text>
<text x="176.9" y="161.1">+28V_DC</text>
<text x="316.2" y="231.3">DISTRIBUTION STATEMENT C : DISTRIBUTION AUTHORIZED TO</text>
<text x="316.3" y="233.9">U.S. GOVERNMENT AGENCIES AND THEIR CONTRACTORS:</text>
<text x="316.2" y="236.4">OPERATIONAL USE, DECEMBER 27, 2012. OTHER REQUEST FOR</text>
<text x="316.2" y="238.9">THIS DOCUMENT SHALL BE REFERRED TO PRODUCT MANAGER</text>
<text x="316.2" y="241.4">TMDE, CODE PMM-115.4.</text>
</g>
<g font-size="2.2" fill="#6e6edd">
<text x="155.5" y="44.1">R1, 10.0 KOHM, 1/4W</text>
<text x="160.6" y="47.7">2</text>
<text x="168.7" y="47.7">1</text>
<text x="155.5" y="53.1">R2, 15.0 KOHM, 1/4W</text>
<text x="160.6" y="56.6">2</text>
<text x="168.7" y="56.6">1</text>
<text x="155.5" y="62">R3, 15.0 KOHM, 1/4W</text>
<text x="160.6" y="65.5">2</text>
<text x="168.7" y="65.5">1</text>
<text x="155.5" y="70.9">R4, 909 OHM, 1W</text>
<text x="160.6" y="74.5">2</text>
<text x="168.7" y="74.5">1</text>
<text x="155.5" y="79.9">R5, 2.21 KOHM, 1/4W</text>
<text x="160.6" y="83.4">2</text>
<text x="168.7" y="83.4">1</text>
<text x="155.5" y="88.8">R6, 5.62 KOHM, 1/4W</text>
<text x="160.6" y="92.3">2</text>
<text x="168.7" y="92.3">1</text>
<text x="155.5" y="97.7">R7, 5.62 KOHM, 1/4W</text>
<text x="160.6" y="101.2">2</text>
<text x="168.7" y="101.2">1</text>
<text x="155.5" y="106.6">R8, 5.11 KOHM, 1/4W</text>
<text x="160.6" y="110.2">2</text>
<text x="161.5" y="113.8">CR1, 1N4733</text>
<text x="168.7" y="110.2">1</text>
<text x="155.5" y="124.5">R9, 2.21 KOHM, 1/4W</text>
<text x="160.6" y="128">2</text>
<text x="168.7" y="128">1</text>
<text x="155.5" y="133.4">R10, 11.5 KOHM, 1/4W</text>
<text x="160.6" y="137">2</text>
<text x="168.7" y="137">1</text>
<text x="160.6" y="148.6">2</text>
<text x="168.7" y="148.6">1</text>
<text x="155.5" y="151.9">R11, 121 OHM, 1/4W</text>
<text x="172.2" y="171.3">Q1</text>
<text x="151.9" y="176.5">D1</text>
<text x="159" y="176.5">1N5614</text>
<text x="183.5" y="175.8">NDT3055</text>
<text x="143" y="185.6">562k, 1/4W, 1%</text>
<text x="154" y="183.6">R20</text>
<text x="163.9" y="185.7">CR2</text>
<text x="174" y="187.3">1N4744</text>
<text x="171.9" y="200.8">Q2</text>
<text x="183.5" y="205.2">NDT3055</text>
<text x="143.3" y="215">562k, 1/4W, 1%</text>
<text x="154.2" y="213">R21</text>
<text x="163.9" y="215.2">CR3</text>
<text x="174" y="216.8">1N4744</text>
<text x="136.2" y="226.4">R24</text>
<text x="146.3" y="226.2">10k Ohm,1%</text>
<text x="150.4" y="224.1">R23</text>
<text x="176.3" y="226.5">R22</text>
<text x="117.4" y="228.4">C12, 1uF</text>
<text x="130.3" y="231">2.1K, 1W,1%</text>
<text x="162.7" y="228.5">2.1K, 1W, 1%</text>
</g>
<g font-size="2.2" fill="#8ab800">
<text x="183" y="43.1">A1J8.33</text>
<text x="183" y="46">A1J8.1</text>
<text x="196" y="43.1">A1P8.33</text>
<text x="197.2" y="46">A1P8.1</text>
<text x="243" y="43.3">P10-76</text>
<text x="243" y="46.3">P10-142</text>
<text x="183" y="52">A1J8.36</text>
<text x="196" y="52">A1P8.36</text>
<text x="243" y="52.2">P10-14</text>
<text x="183" y="55">A1J8.3</text>
<text x="197.2" y="55">A1P8.3</text>
<text x="243" y="55.2">P10-15</text>
<text x="183" y="60.9">A1J8.35</text>
<text x="183" y="63.9">A1J8.11</text>
<text x="196" y="60.9">A1P8.35</text>
<text x="196" y="63.9">A1P8.11</text>
<text x="243" y="61.1">P10-79</text>
<text x="243" y="64.1">P10-80</text>
<text x="183" y="69.9">A1J8.38</text>
<text x="196" y="69.9">A1P8.38</text>
<text x="243" y="70.1">P10-47</text>
<text x="183" y="72.8">A1J8.13</text>
<text x="196" y="72.8">A1P8.13</text>
<text x="243" y="73.1">P10-208</text>
<text x="183" y="78.8">A1J8.37</text>
<text x="183" y="81.8">A1J8.15</text>
<text x="196" y="78.8">A1P8.37</text>
<text x="196" y="81.8">A1P8.15</text>
<text x="243" y="79">P10-143</text>
<text x="243" y="82">P10-209</text>
<text x="183" y="87.7">A1J8.40</text>
<text x="196" y="87.7">A1P8.40</text>
<text x="243" y="87.9">P10-175</text>
<text x="183" y="90.7">A1J8.17</text>
<text x="196" y="90.7">A1P8.17</text>
<text x="243" y="90.9">P10-48</text>
<text x="183" y="96.7">A1J8.42</text>
<text x="183" y="99.6">A1J8.5</text>
<text x="196" y="96.7">A1P8.42</text>
<text x="197.2" y="99.6">A1P8.5</text>
<text x="243" y="96.9">P10-78</text>
<text x="243" y="99.8">P10-81</text>
<text x="183" y="105.6">A1J8.39</text>
<text x="196" y="105.6">A1P8.39</text>
<text x="243" y="105.8">P10-178</text>
<text x="183" y="108.6">A1J8.19</text>
<text x="196" y="108.6">A1P8.19</text>
<text x="243" y="108.8">P10-243</text>
<text x="183" y="114.5">A1J8.21</text>
<text x="183" y="117.5">A1J8.44</text>
<text x="196" y="114.5">A1P8.21</text>
<text x="196" y="117.5">A1P8.44</text>
<text x="243" y="114.7">P10-210</text>
<text x="243" y="117.7">P10-83</text>
<text x="183" y="123.4">A1J8.41</text>
<text x="196" y="123.4">A1P8.41</text>
<text x="243" y="123.7">P10-49</text>
<text x="183" y="126.4">A1J8.7</text>
<text x="197.2" y="126.4">A1P8.7</text>
<text x="243" y="126.6">P10-82</text>
<text x="183" y="132.3">A1J8.43</text>
<text x="183" y="135.4">A1J8.9</text>
<text x="196" y="132.3">A1P8.43</text>
<text x="197.2" y="135.4">A1P8.9</text>
<text x="243" y="132.6">P10-114</text>
<text x="243" y="135.6">P10-51</text>
<text x="183" y="141.3">A1J8.46</text>
<text x="196" y="141.3">A1P8.46</text>
<text x="243" y="141.5">P10-145</text>
<text x="183" y="144.3">A1J8.23</text>
<text x="196" y="144.3">A1P8.23</text>
<text x="243" y="144.5">P10-179</text>
<text x="183" y="150.2">A1J8.25</text>
<text x="183" y="153.2">A1J8.45</text>
<text x="196" y="150.2">A1P8.25</text>
<text x="196" y="153.2">A1P8.45</text>
<text x="243" y="150.5">P10-50</text>
<text x="243" y="153.4">P10-148</text>
</g>
<g font-size="2.2" fill="#0ff">
<text x="91.8" y="179.4">ID_J2B-4E</text>
<text x="111.1" y="179.4">A1ID_J2B-4E</text>
<text x="91.8" y="191.7">ID_J2B-7E</text>
<text x="111.1" y="191.7">A1ID_J2B-7E</text>
<text x="91.8" y="208.8">ID_J2B-5E</text>
<text x="111.1" y="208.8">A1ID_J2B-5E</text>
<text x="91.8" y="219.3">ID_J2B-6E</text>
<text x="111.1" y="219.3">A1ID_J2B-6E</text>
<text x="91.8" y="222.2">ID_J2B-8E</text>
<text x="111.1" y="222.2">A1ID_J2B-8E</text>
</g>
<g font-size="1.6" fill="#0f0">
<text x="338.9" y="252.7">NONE</text>
<text x="375.7" y="252.7">10</text>
</g>
<text font-size="1.6" fill="#f0f" x="382.5" y="252.7">14</text>
<text font-size="1.4" fill="#0f0" x="345.9" y="28.4">REVISIONS</text>
<g font-size="1" fill="#f00">
<text x="314.3" y="31">ZONE</text>
<text x="319.7" y="31">REV.</text>
<text x="342.3" y="31">DESCRIPTION</text>
<text x="372.5" y="31">DATE</text>
<text x="380.7" y="31">APPROVED</text>
<text x="331.7" y="244.4">SIZE</text>
<text x="337.5" y="244.4">CAGEC</text>
<text x="352.3" y="244.4">DWG NO.</text>
<text x="384.1" y="244.4">REV.</text>
<text x="42.9" y="254.3">MC-alb 92672004 / 92-01-27</text>
<text x="330.7" y="252.5">SCALE</text>
<text x="348.9" y="252.5">WEIGHT</text>
<text x="368.6" y="252.5">SHEET</text>
<text x="379.3" y="252.5">OF</text>
</g>
</svg>
